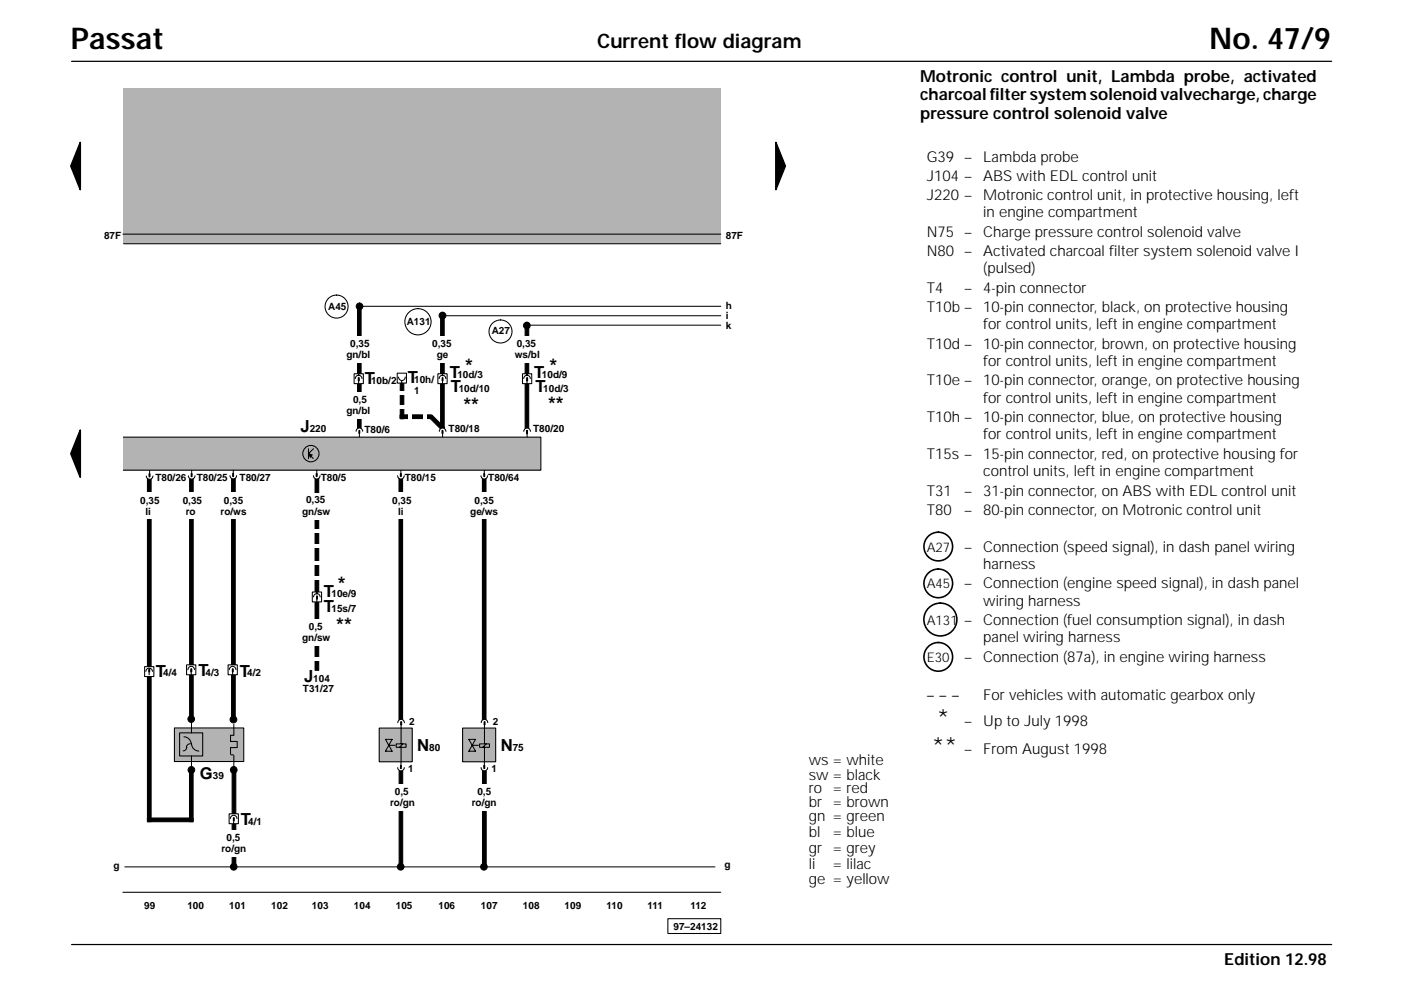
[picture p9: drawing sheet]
<svg xmlns="http://www.w3.org/2000/svg" width="297mm" height="210mm" viewBox="0 0 297 210" stroke-linecap="round" stroke-linejoin="round" font-family="sans-serif">
<g fill="#000" stroke="#000" stroke-width=".22">
<path d="M84.8 88h6.6v.7h-6.6z" fill-rule="evenodd"/>
<path d="M91.6 88l2.7 2.7-.6 .5-2.7-2.6z" fill-rule="evenodd"/>
</g>
<path d="M76.7 64.9h76.1M93.8 66.9h59M112.4 68.9h40.4" fill="none" stroke="#000" stroke-width=".22"/>
<path d="M37 154.3h14.7v7.2h-14.7z" fill-rule="evenodd" fill="#b3b3b3"/>
<path d="M37 154.3h14.7v7.2h-14.7z" fill="none" stroke="#000" stroke-width=".22"/>
<path d="M25.5 92.7h89.2v7h-89.2z" fill-rule="evenodd" fill="#b3b3b3"/>
<path d="M25.5 92.7h89.2v7h-89.2z" fill="none" stroke="#000" stroke-width=".22"/>
<path d="M26.2 18.7h126.6v33h-126.6z" fill-rule="evenodd" fill="#b3b3b3"/>
<path d="M26.2 51.7h126.6" fill="none" stroke="#000" stroke-width=".22"/>
<path d="M98.1 154.4h7v7.1h-7z" fill-rule="evenodd" fill="#b3b3b3"/>
<path d="M98.1 154.4h7v7.1h-7z" fill="none" stroke="#000" stroke-width=".22"/>
<path d="M80.4 154.4h7v7.1h-7z" fill-rule="evenodd" fill="#b3b3b3"/>
<path d="M80.4 154.4h7v7.1h-7z" fill="none" stroke="#000" stroke-width=".22"/>
<path d="M31.3 101.4h.7v72.8h-.7z" fill-rule="evenodd" fill="#000" stroke="#000" stroke-width=".22"/>
<path d="M27.3 104.5h8.4v5.6h-8.4z" fill-rule="evenodd" fill="#fff"/>
<g fill="#000" stroke="#000" stroke-width=".22">
<path d="M40.2 101.3h.8v51.7h-.8z" fill-rule="evenodd"/>
<path d="M49.1 101.3h.8v51.5h-.8z" fill-rule="evenodd"/>
</g>
<path d="M36.1 104.4h8.4v5.7h-8.4z" fill-rule="evenodd" fill="#fff"/>
<g fill="none" stroke="#000" stroke-width=".22">
<path d="M38.1 155.4h4.9v4.9h-4.9zM39 156.2a1.54 1.54 0 0 1 1.5 1.6M39.6 158.4a.77 .77 0 0 1-.8 .8M40.3 157.7a.77 .77 0 0 0-.8 .8M40.6 151.7v3.7M40.6 157.7a1.54 1.54 0 0 0 1.6 1.5M48.9 158.5h1.3M48.9 158.6v1.3M49.6 153.5v2.3M49.6 155.9h-.7v1.3h1.3M50.3 157.2v1.3M49 160h.5"/>
<path d="M49.6 160.2v2.8"/>
</g>
<g fill="#000" stroke="#000" stroke-width=".22">
<path d="M31.3 173.4h9.6v.8h-9.6z" fill-rule="evenodd"/>
<path d="M49.2 163.8h.8v19.7h-.8z" fill-rule="evenodd"/>
<circle cx="40.5" cy="152.5" r=".7"/>
<circle cx="49.5" cy="152.6" r=".71"/>
<circle cx="49.6" cy="163.2" r=".71"/>
</g>
<path d="M31 100.9h1.4a.7 .7 0 0 1-.7 .7 .7 .7 0 0 1-.7-.7z" fill-rule="evenodd" fill="#fff"/>
<path d="M31.7 99.7v1.1M31 100.9a.7 .7 0 0 0 .7 .7 .7 .7 0 0 0 .7-.7" fill="none" stroke="#000" stroke-width=".22"/>
<path d="M31.6 100.4h.2v.7h-.2z" fill-rule="evenodd" fill="#000" stroke="#000" stroke-width=".22"/>
<path d="M39.9 100.9h1.4a.7 .7 0 0 1-.7 .7 .7 .7 0 0 1-.7-.7z" fill-rule="evenodd" fill="#fff"/>
<path d="M40.6 99.7v1M39.9 100.9a.7 .7 0 0 0 .7 .7 .7 .7 0 0 0 .7-.7M40.6 160.3v2.6" fill="none" stroke="#000" stroke-width=".22"/>
<g fill="#000" stroke="#000" stroke-width=".22">
<path d="M40.5 100.4h.2v.7h-.2z" fill-rule="evenodd"/>
<path d="M40.2 163.7h.7v10.5h-.7z" fill-rule="evenodd"/>
<circle cx="40.6" cy="163.2" r=".71"/>
</g>
<path d="M39.6 141h1.9v2.1h-1.9z" fill-rule="evenodd" fill="#fff"/>
<path d="M40.5 139.7v.4M39.6 141h1.9v2.1h-1.9z" fill="none" stroke="#000" stroke-width=".22"/>
<path d="M40 141.5a.7 .7 0 0 1 .8-.2 .7 .7 0 0 1 .4 .7h-1.4z" fill-rule="evenodd" fill="#fff"/>
<path d="M40.5 142.1v1M41.2 142a.7 .7 0 0 0-.7-.7 .7 .7 0 0 0-.7 .7" fill="none" stroke="#000" stroke-width=".22"/>
<path d="M40.5 141.8h.2v.7h-.2z" fill-rule="evenodd" fill="#000" stroke="#000" stroke-width=".22"/>
<path d="M48.4 141h1.9v2.1h-1.9z" fill-rule="evenodd" fill="#fff"/>
<path d="M49.3 139.7v.4M48.4 141h1.9v2.1h-1.9z" fill="none" stroke="#000" stroke-width=".22"/>
<path d="M48.8 141.5a.7 .7 0 0 1 .8-.2 .7 .7 0 0 1 .4 .7h-1.4z" fill-rule="evenodd" fill="#fff"/>
<path d="M49.3 142.1v1M50 142a.7 .7 0 0 0-.7-.7 .7 .7 0 0 0-.7 .7" fill="none" stroke="#000" stroke-width=".22"/>
<path d="M49.3 141.8h.1v.7h-.1z" fill-rule="evenodd" fill="#000" stroke="#000" stroke-width=".22"/>
<path d="M30.7 141.3h1.9v2.1h-1.9z" fill-rule="evenodd" fill="#fff"/>
<path d="M31.6 139.7v.4M30.7 141.3h1.9v2.1h-1.9z" fill="none" stroke="#000" stroke-width=".22"/>
<path d="M31.1 141.9a.7 .7 0 0 1 .8-.2 .7 .7 0 0 1 .4 .7h-1.4z" fill-rule="evenodd" fill="#fff"/>
<path d="M30.9 142.4a.7 .7 0 0 1 .7-.7 .7 .7 0 0 1 .7 .7M31.6 142.1v1" fill="none" stroke="#000" stroke-width=".22"/>
<path d="M31.6 141.8h.1v.7h-.1z" fill-rule="evenodd" fill="#000" stroke="#000" stroke-width=".22"/>
<g fill="#fff">
<path d="M45.1 104.4h8.4v5.7h-8.4z" fill-rule="evenodd"/>
<path d="M48.8 100.8h1.4a.7 .7 0 0 1-.7 .7 .7 .7 0 0 1-.7-.7z" fill-rule="evenodd"/>
</g>
<path d="M49.5 99.7v1M48.8 100.8a.7 .7 0 0 0 .7 .7 .7 .7 0 0 0 .7-.7" fill="none" stroke="#000" stroke-width=".22"/>
<g fill="#000" stroke="#000" stroke-width=".22">
<path d="M49.3 100.4h.2v.6h-.2z" fill-rule="evenodd"/>
<circle cx="49.6" cy="183.8" r=".7"/>
</g>
<path d="M48.6 172.5h1.9v2.1h-1.9z" fill-rule="evenodd" fill="#fff"/>
<path d="M48.6 172.5h1.9v2.1h-1.9zM49.5 171.2v.5" fill="none" stroke="#000" stroke-width=".22"/>
<path d="M49 173.1a.7 .7 0 0 1 .8-.2 .7 .7 0 0 1 .4 .7h-1.4z" fill-rule="evenodd" fill="#fff"/>
<path d="M48.8 173.6a.7 .7 0 0 1 .7-.7 .7 .7 0 0 1 .7 .7M49.5 173.7v.9" fill="none" stroke="#000" stroke-width=".22"/>
<path d="M49.5 173.4h.2v.6h-.2z" fill-rule="evenodd" fill="#000" stroke="#000" stroke-width=".22"/>
<path d="M45.1 176.1h8.4v5.6h-8.4z" fill-rule="evenodd" fill="#fff"/>
<path d="M26.5 183.8h125.1" fill="none" stroke="#000" stroke-width=".22"/>
<g fill="#fff">
<path d="M79.6 104.4h8.4v5.7h-8.4z" fill-rule="evenodd"/>
<path d="M23.7 91.3h2.3v9.1h-2.3z" fill-rule="evenodd"/>
</g>
<g fill="none" stroke="#000" stroke-width=".22">
<path d="M65.4 95.1v2.1M65.4 96.2l1 1M65.4 96.2l.6 .2M66.5 95.1l-1.1 1.1M26.1 189.2h126.7M141.6 194.8h11.2v3.1h-11.2z"/>
<circle cx="65.9" cy="96.2" r="1.73"/>
</g>
<g fill="#000" stroke="#000" stroke-width=".22">
<path d="M65.4 96.2l.8 .2-.4 .6z"/>
<circle cx="102.6" cy="183.8" r=".7"/>
</g>
<path d="M134 71.3h8.4v5.6h-8.4z" fill-rule="evenodd" fill="#fff"/>
<path d="M111.3 69h.8v21.8h-.8z" fill="#000" stroke="#000" stroke-width=".22"/>
<path d="M111.3 91a.7 .7 0 0 1 .7-.2 .7 .7 0 0 1 .5 .7h-1.4z" fill-rule="evenodd" fill="#fff"/>
<path d="M111.1 91.5a.7 .7 0 0 1 .7-.7 .7 .7 0 0 1 .7 .7M111.8 91.6v1" fill="none" stroke="#000" stroke-width=".22"/>
<g fill="#000" stroke="#000" stroke-width=".22">
<path d="M111.6 91.3h.2v.6h-.2z" fill-rule="evenodd"/>
<circle cx="111.7" cy="69" r=".7"/>
</g>
<path d="M110.8 79.2h1.9v2.1h-1.9z" fill-rule="evenodd" fill="#fff"/>
<path d="M110.8 79.2h1.9v2.1h-1.9zM111.7 79.2v.5M111 80.3a.7 .7 0 0 1 .7-.7 .7 .7 0 0 1 .7 .7M111.7 80.4v.9" fill="none" stroke="#000" stroke-width=".22"/>
<path d="M111.7 80.1h.2v.6h-.2z" fill-rule="evenodd" fill="#000" stroke="#000" stroke-width=".22"/>
<path d="M106.9 71.4h8.4v5.6h-8.4z" fill-rule="evenodd" fill="#fff"/>
<path d="M93.4 67h.8v23.8h-.8z" fill="#000" stroke="#000" stroke-width=".22"/>
<path d="M93.3 91a.7 .7 0 0 1 .8-.2 .7 .7 0 0 1 .4 .7h-1.4z" fill-rule="evenodd" fill="#fff"/>
<g fill="none" stroke="#000" stroke-width=".22">
<path d="M93.1 91.5a.7 .7 0 0 1 .7-.7 .7 .7 0 0 1 .7 .7M93.8 91.6v1"/>
<circle cx="88.6" cy="68.2" r="2.78"/>
</g>
<g fill="#000" stroke="#000" stroke-width=".22">
<path d="M93.7 91.3h.2v.6h-.2z" fill-rule="evenodd"/>
<circle cx="93.8" cy="66.9" r=".71"/>
</g>
<path d="M92.8 79.2h2v2.1h-2z" fill-rule="evenodd" fill="#fff"/>
<path d="M92.8 79.2h2v2.1h-2zM93.8 79.2v.5M93.1 80.3a.7 .7 0 0 1 .7-.7 .7 .7 0 0 1 .7 .7M93.8 80.4v.9" fill="none" stroke="#000" stroke-width=".22"/>
<path d="M93.7 80.1h.2v.6h-.2z" fill-rule="evenodd" fill="#000" stroke="#000" stroke-width=".22"/>
<path d="M89 71.4h8.4v5.6h-8.4z" fill-rule="evenodd" fill="#fff"/>
<path d="M75.8 64.6h.8v26.3h-.8z" fill-rule="evenodd" fill="#000" stroke="#000" stroke-width=".22"/>
<path d="M75.7 90.9a.7 .7 0 0 1 .8-.1 .7 .7 0 0 1 .4 .6h-1.4z" fill-rule="evenodd" fill="#fff"/>
<path d="M75.5 91.4a.7 .7 0 0 1 .7-.7 .7 .7 0 0 1 .7 .7M76.2 91.6v1" fill="none" stroke="#000" stroke-width=".22"/>
<path d="M76.1 91.3h.2v.6h-.2z" fill-rule="evenodd" fill="#000" stroke="#000" stroke-width=".22"/>
<path d="M75.1 79.2h1.9v2.1h-1.9z" fill-rule="evenodd" fill="#fff"/>
<g fill="none" stroke="#000" stroke-width=".22">
<path d="M75.1 79.2h1.9v2.1h-1.9zM76 79.2v.5M75.3 80.3a.7 .7 0 0 1 .7-.7 .7 .7 0 0 1 .7 .7M76 80.4v.9"/>
<circle cx="71.4" cy="65" r="2.44"/>
</g>
<path d="M76 80.1h.2v.6h-.2z" fill-rule="evenodd" fill="#000" stroke="#000" stroke-width=".22"/>
<path d="M71.6 71.4h8.4v5.6h-8.4z" fill-rule="evenodd" fill="#fff"/>
<g fill="none" stroke="#000" stroke-width=".22">
<path d="M26.1 49.6h126.7"/>
<circle cx="106.1" cy="70.3" r="2.44"/>
</g>
<g fill="#000" stroke="#000" stroke-width=".22">
<path d="M102.3 101.2h.7v51.5h-.7z" fill-rule="evenodd"/>
<circle cx="76.2" cy="65" r=".7"/>
</g>
<path d="M98.8 104.4h8.4v5.7h-8.4z" fill-rule="evenodd" fill="#fff"/>
<path d="M102.3 163.4h.8v20.5h-.8z" fill-rule="evenodd" fill="#000" stroke="#000" stroke-width=".22"/>
<path d="M99.4 156.8l1.4 2.5h-1.4l1.4-2.5zM100.2 158h1.2M101.7 157.7h2.1v.7h-2.1zM102.7 154.4v3.2M102.7 158.4v3.1M103.1 157.7l-.7 .7" fill="none" stroke="#000" stroke-width=".22"/>
<path d="M102 100.9h1.4a.71 .71 0 0 1-.7 .7 .71 .71 0 0 1-.7-.7z" fill-rule="evenodd" fill="#fff"/>
<path d="M102.7 99.7v1M102 100.9a.7 .7 0 0 0 .7 .7 .7 .7 0 0 0 .7-.7" fill="none" stroke="#000" stroke-width=".22"/>
<path d="M102.6 100.4h.2v.6h-.2z" fill-rule="evenodd" fill="#000" stroke="#000" stroke-width=".22"/>
<path d="M102 162.7h1.4a.7 .7 0 0 1-.7 .7 .7 .7 0 0 1-.7-.7z" fill-rule="evenodd" fill="#fff"/>
<path d="M102 162.7a.7 .7 0 0 0 .7 .7 .7 .7 0 0 0 .7-.7M102.7 161.6v1" fill="none" stroke="#000" stroke-width=".22"/>
<path d="M102.6 162.3h.2v.6h-.2z" fill-rule="evenodd" fill="#000" stroke="#000" stroke-width=".22"/>
<path d="M102.2 152.7a.7 .7 0 0 1 .8-.1 .7 .7 0 0 1 .4 .6h-1.4z" fill-rule="evenodd" fill="#fff"/>
<path d="M102 153.2a.7 .7 0 0 1 .7-.7 .7 .7 0 0 1 .7 .7M102.7 153.4v1" fill="none" stroke="#000" stroke-width=".22"/>
<path d="M102.6 153h.2v.7h-.2z" fill-rule="evenodd" fill="#000" stroke="#000" stroke-width=".22"/>
<path d="M98.1 166.3h8.4v5.6h-8.4z" fill-rule="evenodd" fill="#fff"/>
<g fill="#000" stroke="#000" stroke-width=".22">
<path d="M84.6 101.2h.8v51.5h-.8z" fill-rule="evenodd"/>
<circle cx="84.9" cy="183.8" r=".7"/>
</g>
<path d="M81.1 104.4h8.4v5.7h-8.4z" fill-rule="evenodd" fill="#fff"/>
<path d="M84.6 163.4h.8v20.5h-.8z" fill-rule="evenodd" fill="#000" stroke="#000" stroke-width=".22"/>
<path d="M81.7 156.8l1.4 2.5h-1.4l1.4-2.5zM82.6 158h1.1M84 157.7h2.1v.7h-2.1zM85 154.4v3.2M85 158.4v3.1M85.4 157.7l-.7 .7" fill="none" stroke="#000" stroke-width=".22"/>
<path d="M84.3 100.9h1.4a.7 .7 0 0 1-.7 .7 .7 .7 0 0 1-.7-.7z" fill-rule="evenodd" fill="#fff"/>
<path d="M85 99.7v1M84.3 100.9a.7 .7 0 0 0 .7 .7 .7 .7 0 0 0 .7-.7" fill="none" stroke="#000" stroke-width=".22"/>
<path d="M84.9 100.4h.2v.6h-.2z" fill-rule="evenodd" fill="#000" stroke="#000" stroke-width=".22"/>
<path d="M84.3 162.7h1.4a.7 .7 0 0 1-.7 .7 .7 .7 0 0 1-.7-.7z" fill-rule="evenodd" fill="#fff"/>
<path d="M84.3 162.7a.7 .7 0 0 0 .7 .7 .7 .7 0 0 0 .7-.7M85 161.6v1" fill="none" stroke="#000" stroke-width=".22"/>
<path d="M84.9 162.3h.2v.6h-.2z" fill-rule="evenodd" fill="#000" stroke="#000" stroke-width=".22"/>
<path d="M84.5 152.7a.7 .7 0 0 1 .8-.1 .7 .7 0 0 1 .4 .6h-1.4z" fill-rule="evenodd" fill="#fff"/>
<path d="M84.3 153.2a.7 .7 0 0 1 .7-.7 .7 .7 0 0 1 .7 .7M85 153.4v1" fill="none" stroke="#000" stroke-width=".22"/>
<path d="M85 153h.2v.7h-.2z" fill-rule="evenodd" fill="#000" stroke="#000" stroke-width=".22"/>
<g fill="#fff">
<path d="M80.4 166.3h8.4v5.6h-8.4z" fill-rule="evenodd"/>
<path d="M71.6 83.2h8.4v5.6h-8.4z" fill-rule="evenodd"/>
</g>
<path d="M66.8 101.1h.8v41h-.8z" fill="#000" stroke="#000" stroke-width=".22"/>
<g fill="#fff">
<path d="M62.3 104.5h8.4v5.6h-8.4z" fill-rule="evenodd"/>
<path d="M66.2 125.5h2v2.1h-2z" fill-rule="evenodd"/>
</g>
<path d="M66.2 125.5h2v2.1h-2zM66.5 126.6a.7 .7 0 0 1 .7-.7 .7 .7 0 0 1 .7 .7M67.2 125.5v.5M67.2 126.7v.9" fill="none" stroke="#000" stroke-width=".22"/>
<path d="M67.1 126.4h.2v.6h-.2z" fill-rule="evenodd" fill="#000" stroke="#000" stroke-width=".22"/>
<g fill="#fff">
<path d="M66.1 115.3h2.1v.7h-2.1z" fill-rule="evenodd"/>
<path d="M66.1 112.3h2.1v.7h-2.1z" fill-rule="evenodd"/>
<path d="M66.2 131.4h2.1v.7h-2.1z" fill-rule="evenodd"/>
<path d="M66.2 135h2.1v.7h-2.1z" fill-rule="evenodd"/>
<path d="M62.3 131.3h8.4v5.6h-8.4z" fill-rule="evenodd"/>
<path d="M66.5 100.9h1.4a.7 .7 0 0 1-.7 .7 .7 .7 0 0 1-.7-.7z" fill-rule="evenodd"/>
</g>
<path d="M67.2 99.7v1M66.5 100.9a.7 .7 0 0 0 .7 .7 .7 .7 0 0 0 .7-.7" fill="none" stroke="#000" stroke-width=".22"/>
<path d="M67 100.4h.2v.6h-.2z" fill-rule="evenodd" fill="#000" stroke="#000" stroke-width=".22"/>
<g fill="#fff">
<path d="M66.1 122.3h2.1v.7h-2.1z" fill-rule="evenodd"/>
<path d="M66.1 119h2.1v.7h-2.1z" fill-rule="evenodd"/>
<path d="M66.1 139.4h2.1v.7h-2.1z" fill-rule="evenodd"/>
</g>
<path d="M84.9 80h.7v8.8h-.7z" fill="#000" stroke="#000" stroke-width=".22"/>
<path d="M84.2 79.1h2v2.1h-2z" fill-rule="evenodd" fill="#fff"/>
<path d="M84.2 79.1h2v2.1h-2zM84.5 79.9a.74 .74 0 0 0 .7 .8M85.9 79.9v.1a.73 .73 0 0 1-.7 .7M85.2 80.7v.5" fill="none" stroke="#000" stroke-width=".22"/>
<g fill="#fff">
<path d="M84.2 86h2.1v.7h-2.1z" fill-rule="evenodd"/>
<path d="M84.2 83h2.1v.7h-2.1z" fill-rule="evenodd"/>
<path d="M75.3 138.1h2.1v.7h-2.1z" fill-rule="evenodd"/>
<path d="M86.6 87.5h.7v2.1h-.7z" fill-rule="evenodd"/>
<path d="M89.7 87.5h.7v2.1h-.7z" fill-rule="evenodd"/>
</g>
<path d="M164.5 30.2l2 5-2 5zM17 30.2v10l-2-5zM17 91.2v10l-2-5z" fill="#000" stroke="#000" stroke-width=".34"/>
<path d="M15.2 13h267.1M15.2 200.3h267.1" fill="none" stroke="#000" stroke-width=".26"/>
<g fill="none" stroke="#000" stroke-width=".34">
<circle cx="198.9" cy="115.9" r="3"/>
<circle cx="198.9" cy="123.7" r="3"/>
<circle cx="198.9" cy="139.3" r="3"/>
<circle cx="199.4" cy="131.4" r="3.5"/>
</g>
<g font-size="6.3">
<text x="15" y="10.4">Passat</text>
<text x="256.4" y="10.4">No. 47/9</text>
</g>
<g font-size="4.9">
<text x="198.6" y="153.8">*</text>
<text x="197.5" y="159.9">**</text>
</g>
<g font-size="4.2">
<text x="126.6" y="10.3">Current flow diagram</text>
<text x="98.6" y="79.2">*</text>
<text x="116.5" y="79.1">*</text>
<text x="98.3" y="87.3">**</text>
<text x="116.2" y="87.2">**</text>
<text x="71.6" y="125.3">*</text>
<text x="71.3" y="133.9">**</text>
</g>
<g font-size="3.5">
<text x="195.1" y="17.4">Motronic control unit, Lambda probe, activated</text>
<text x="195.1" y="21.3">charcoal filter system solenoid valvecharge, charge</text>
<text x="195.1" y="25.2">pressure control solenoid valve</text>
<text x="77.3" y="81.5">T</text>
<text x="86.5" y="81.2">T</text>
<text x="95.3" y="80.2">T</text>
<text x="95.6" y="83.2">T</text>
<text x="113.3" y="80.2">T</text>
<text x="113.5" y="83.2">T</text>
<text x="63.7" y="91.6">J</text>
<text x="68.6" y="129.7">T</text>
<text x="68.7" y="126.6">T</text>
<text x="33" y="143.4">T</text>
<text x="42.1" y="143.3">T</text>
<text x="50.8" y="143.4">T</text>
<text x="64.5" y="144.6">J</text>
<text x="88.5" y="159.2">N</text>
<text x="106.2" y="159.2">N</text>
<text x="42.4" y="165.1">G</text>
<text x="51.1" y="175">T</text>
<text x="259.6" y="204.6">Edition 12.98</text>
</g>
<g font-size="3.2">
<text x="196.5" y="34.2">G39 –</text>
<text x="208.5" y="34.2">Lambda probe</text>
<text x="196.5" y="38.3">J104 –</text>
<text x="208.5" y="38.3">ABS with EDL control unit</text>
<text x="196.5" y="42.4">J220 –</text>
<text x="208.5" y="42.4">Motronic control unit, in protective housing, left</text>
<text x="208.5" y="46.1">in engine compartment</text>
<text x="196.5" y="50.2">N75 –</text>
<text x="208.5" y="50.2">Charge pressure control solenoid valve</text>
<text x="196.5" y="54.2">N80 –</text>
<text x="208.5" y="54.2">Activated charcoal filter system solenoid valve I</text>
<text x="208.5" y="57.9">(pulsed)</text>
<text x="196.5" y="62">T4</text>
<text x="204.5" y="62">–</text>
<text x="208.5" y="62">4-pin connector</text>
<text x="196.5" y="66.1">T10b –</text>
<text x="208.5" y="66.1">10-pin connector, black, on protective housing</text>
<text x="208.5" y="69.8">for control units, left in engine compartment</text>
<text x="196.5" y="73.9">T10d –</text>
<text x="208.5" y="73.9">10-pin connector, brown, on protective housing</text>
<text x="208.5" y="77.6">for control units, left in engine compartment</text>
<text x="196.5" y="81.7">T10e –</text>
<text x="208.5" y="81.7">10-pin connector, orange, on protective housing</text>
<text x="196.5" y="89.5">T10h –</text>
<text x="208.5" y="85.4">for control units, left in engine compartment</text>
<text x="208.5" y="89.5">10-pin connector, blue, on protective housing</text>
<text x="208.5" y="93.2">for control units, left in engine compartment</text>
<text x="196.5" y="97.3">T15s –</text>
<text x="208.5" y="97.3">15-pin connector, red, on protective housing for</text>
<text x="208.5" y="101">control units, left in engine compartment</text>
<text x="196.5" y="105.1">T31</text>
<text x="204.5" y="105.1">–</text>
<text x="208.5" y="105.1">31-pin connector, on ABS with EDL control unit</text>
<text x="196.5" y="109.1">T80</text>
<text x="204.5" y="109.1">–</text>
<text x="208.5" y="109.1">80-pin connector, on Motronic control unit</text>
<text x="204.5" y="116.9">–</text>
<text x="208.5" y="116.9">Connection (speed signal), in dash panel wiring</text>
<text x="204.5" y="124.7">–</text>
<text x="208.5" y="120.6">harness</text>
<text x="208.5" y="124.7">Connection (engine speed signal), in dash panel</text>
<text x="208.5" y="128.4">wiring harness</text>
<text x="208.5" y="132.5">Connection (fuel consumption signal), in dash</text>
<text x="208.5" y="136.2">panel wiring harness</text>
<text x="204.5" y="140.3">–</text>
<text x="208.5" y="140.3">Connection (87a), in engine wiring harness</text>
<text x="196.5" y="148.4">– – –</text>
<text x="208.5" y="148.4">For vehicles with automatic gearbox only</text>
<text x="204.5" y="153.8">–</text>
<text x="208.5" y="153.8">Up to July 1998</text>
<text x="204.5" y="159.9">–</text>
<text x="208.5" y="159.9">From August 1998</text>
<text x="171.5" y="162.3">ws = white</text>
<text x="171.5" y="165.4">sw = black</text>
<text x="171.5" y="168.1">ro = red</text>
<text x="171.5" y="171.1">br = brown</text>
<text x="171.5" y="174.2">gn = green</text>
<text x="171.5" y="177.6">bl</text>
<text x="176.5" y="177.6">= blue</text>
<text x="171.5" y="180.9">gr = grey</text>
<text x="171.5" y="184.3">li</text>
<text x="176.5" y="184.3">= lilac</text>
<text x="171.5" y="187.4">ge = yellow</text>
</g>
<g font-size="2.8">
<text x="196.5" y="116.9">A27</text>
<text x="196.5" y="124.7">A45</text>
<text x="196.5" y="132.5">A131 –</text>
<text x="196.5" y="140.3">E30</text>
</g>
<g font-size="2.1">
<text x="22.1" y="50.6">87F</text>
<text x="153.9" y="50.6">87F</text>
<text x="69.6" y="65.7">A45</text>
<text x="153.9" y="65.6">h</text>
<text x="86.2" y="68.8">A131</text>
<text x="104.3" y="70.9">A27</text>
<text x="153.9" y="69.7">k</text>
<text x="153.9" y="67.6">i</text>
<text x="73.4" y="75.9">gn/bl</text>
<text x="74.3" y="73.6">0,35</text>
<text x="91.6" y="73.6">0,35</text>
<text x="92.6" y="75.9">ge</text>
<text x="109.2" y="75.9">ws/bl</text>
<text x="109.6" y="73.6">0,35</text>
<text x="78.7" y="81.5">10b/2</text>
<text x="87.8" y="81.2">10h/</text>
<text x="87.8" y="83.6">1</text>
<text x="97" y="80.2">10d/3</text>
<text x="97.3" y="83.2">10d/10</text>
<text x="114.9" y="80.2">10d/9</text>
<text x="115.2" y="83.2">10d/3</text>
<text x="73.4" y="87.8">gn/bl</text>
<text x="74.9" y="85.4">0,5</text>
<text x="65.7" y="91.6">220</text>
<text x="77.3" y="91.7">T80/6</text>
<text x="95.1" y="91.7">T80/18</text>
<text x="113" y="91.7">T80/20</text>
<text x="33" y="101.9">T80/26</text>
<text x="41.7" y="101.9">T80/25</text>
<text x="50.8" y="101.9">T80/27</text>
<text x="68" y="101.9">T80/5</text>
<text x="85.8" y="101.9">T80/15</text>
<text x="103.5" y="101.9">T80/64</text>
<text x="29.7" y="106.8">0,35</text>
<text x="38.7" y="106.8">0,35</text>
<text x="47.5" y="106.8">0,35</text>
<text x="64.9" y="106.7">0,35</text>
<text x="83.2" y="106.8">0,35</text>
<text x="100.6" y="106.8">0,35</text>
<text x="30.8" y="109.2">li</text>
<text x="39.4" y="109.2">ro</text>
<text x="46.8" y="109.2">ro/ws</text>
<text x="64.1" y="109.1">gn/sw</text>
<text x="84.4" y="109.2">li</text>
<text x="99.7" y="109.2">ge/ws</text>
<text x="70.3" y="126.6">10e/9</text>
<text x="70.3" y="129.7">15s/7</text>
<text x="64.1" y="135.9">gn/sw</text>
<text x="65.5" y="133.5">0,5</text>
<text x="34.6" y="143.3">4/4</text>
<text x="43.6" y="143.2">4/3</text>
<text x="52.4" y="143.3">4/2</text>
<text x="64.2" y="146.8">T31/27</text>
<text x="66.4" y="144.6">104</text>
<text x="86.8" y="153.7">2</text>
<text x="104.5" y="153.7">2</text>
<text x="91" y="159.2">80</text>
<text x="108.7" y="159.2">75</text>
<text x="45.1" y="165.1">39</text>
<text x="86.5" y="163.7">1</text>
<text x="104.2" y="163.7">1</text>
<text x="82.7" y="170.9">ro/gn</text>
<text x="83.7" y="168.5">0,5</text>
<text x="100" y="170.9">ro/gn</text>
<text x="101.2" y="168.5">0,5</text>
<text x="48" y="178.4">0,5</text>
<text x="52.6" y="174.9">4/1</text>
<text x="24.1" y="184.3">g</text>
<text x="46.9" y="180.7">ro/gn</text>
<text x="153.6" y="184.1">g</text>
<text x="30.6" y="192.8">99</text>
<text x="39.7" y="192.8">100</text>
<text x="48.6" y="192.8">101</text>
<text x="57.5" y="192.8">102</text>
<text x="66.1" y="192.8">103</text>
<text x="75" y="192.8">104</text>
<text x="83.9" y="192.8">105</text>
<text x="93" y="192.8">106</text>
<text x="102" y="192.8">107</text>
<text x="110.9" y="192.8">108</text>
<text x="119.7" y="192.8">109</text>
<text x="128.6" y="192.8">110</text>
<text x="137.3" y="192.8">111</text>
<text x="142.8" y="197.2">97–24132</text>
<text x="146.4" y="192.8">112</text>
</g>
</svg>
